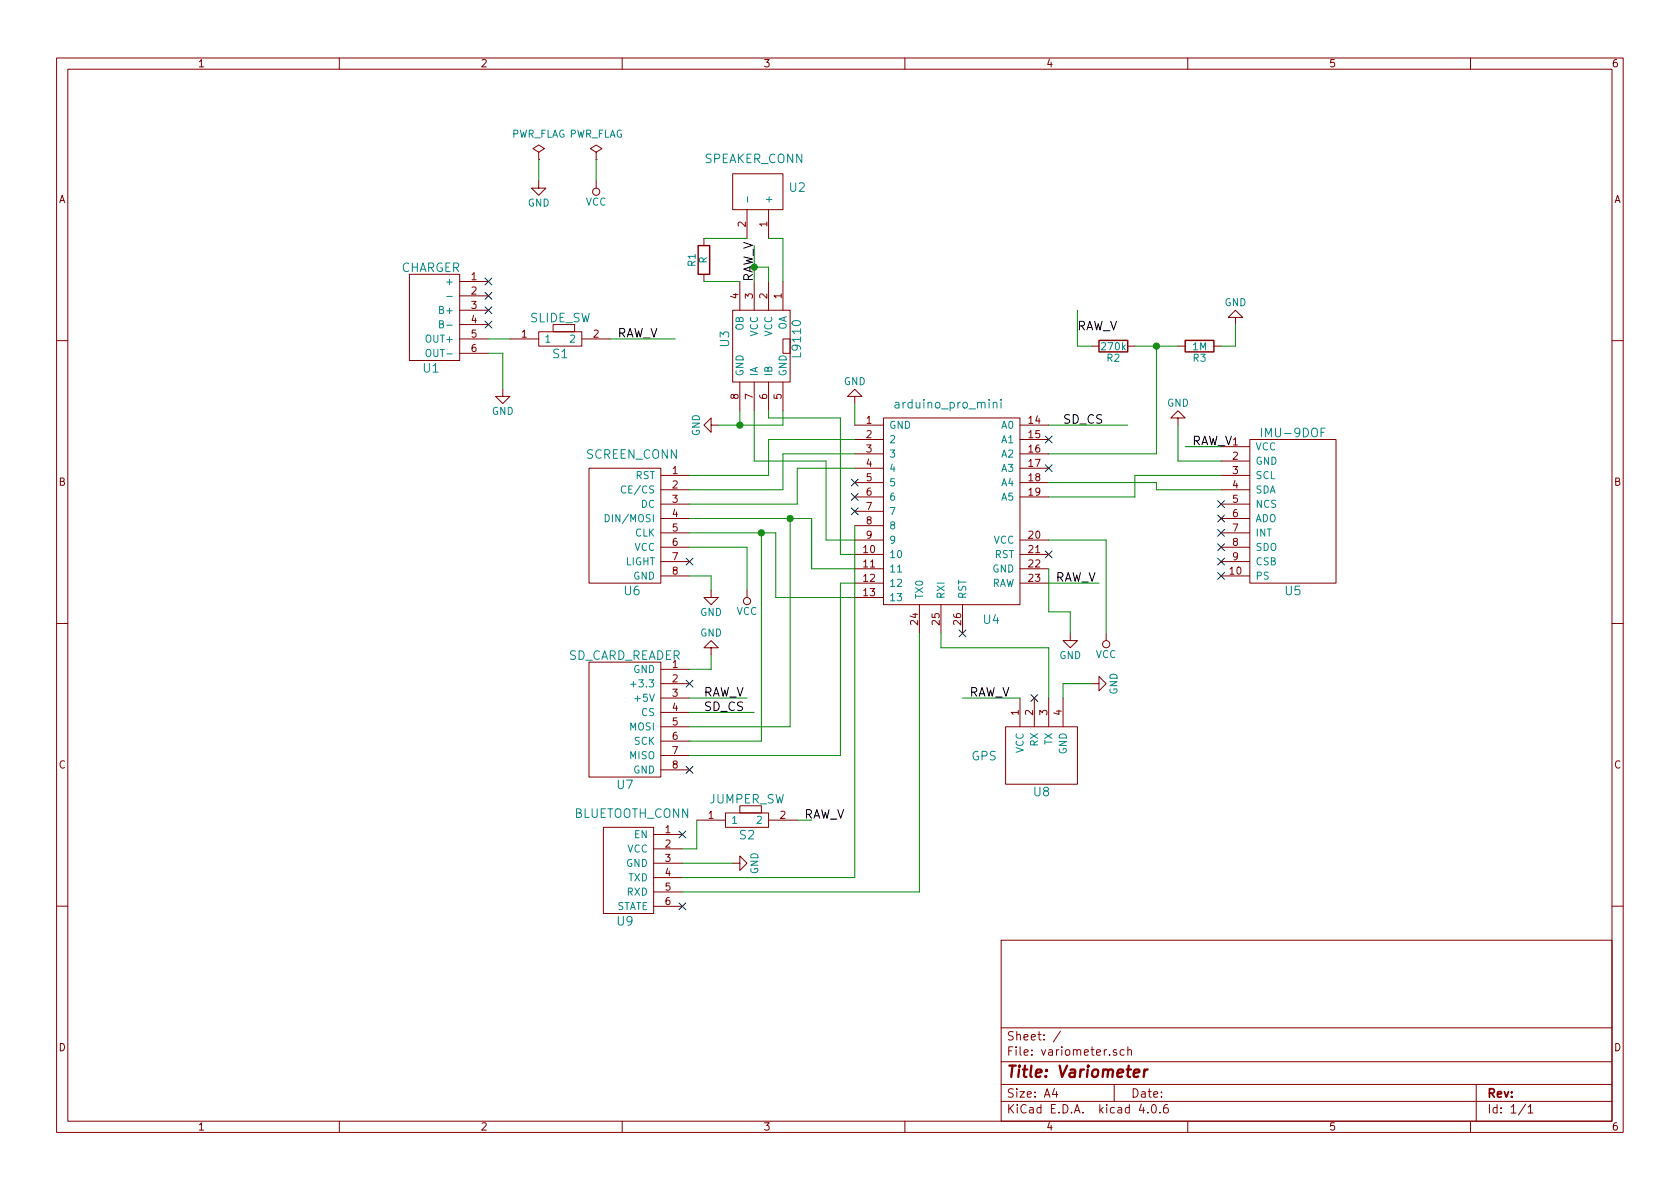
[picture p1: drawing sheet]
<svg xmlns="http://www.w3.org/2000/svg" width="297mm" height="210mm" viewBox="0 0 297 210" stroke-linecap="round" stroke-linejoin="round" font-family="sans-serif">
<g fill="none" stroke="#840000" stroke-width=".18">
<path d="M10 10.3h277v189.9h-277zM12 12.2h273v186.1h-273zM60 10.3v1.9M110 10.3v1.9M160 10.3v1.9M210 10.3v1.9M260 10.3v1.9M95.2 28.2h.1M95.2 26.9l1.1-.6-1.1-.7-1 .7 1 .6v1.3M95.2 32v1.3h1.3l-1.3 1.2-1.2-1.2h1.2M105.4 28.2h.1M105.4 26.9l1-.6-1-.7-1 .7 1 .6v1.3"/>
<path d="M105.4 32v1.3M129.5 30.7h8.9v6.4h-8.9zM132.1 37.1v5.1M135.9 37.1v5.1M72.4 48.5h8.9v15.2h-8.9zM81.3 49.8h5.1M81.3 52.3h5.1M81.3 54.9h5.1M81.3 57.4h5.1M81.3 59.9h5.1M90.2 59.9h5M95.2 58.7h7.7v2.5h-7.7z"/>
<path d="M97.8 57.4h3.8v1.3h-3.8zM102.9 59.9h5M124.5 42.2v1.2M124.5 48.5v1.3M129.5 54.9h10.2v12.7h-10.2zM130.8 49.8v5.1M133.3 49.8v5.1M135.9 49.8v5.1M138.4 59.9h1.3v2.6h-1.3zM138.4 49.8v5.1M218.4 56.1h1.3l-1.3-1.2-1.2 1.2h1.2v1.3M10 60.2h2"/>
<path d="M81.3 62.5h5.1M88.9 68.8v1.3h1.3l-1.3 1.3-1.3-1.3h1.3M125.7 75.2v-1.3l-1.2 1.3 1.2 1.2v-1.2h1.3M130.8 67.6v5M133.3 67.6v5M135.9 67.6v5M138.4 67.6v5M151.1 70.1h1.3l-1.3-1.3-1.2 1.3h1.2v1.3M151.1 75.2h5.1M151.1 77.7h5.1M156.2 73.9h24.1v33h-24.1zM180.3 75.2h5.1"/>
<path d="M180.3 77.7h5.1M193 61.2h1.3M199.4 61.2h1.3M208.3 73.9h1.2l-1.2-1.3-1.3 1.3h1.3v1.3M208.3 61.2h1.2M214.6 61.2h1.3M215.9 79h5.1M221 77.7h15.2v25.4h-15.2zM285 60.2h2M104.1 82.8h12.7v20.3h-12.7zM116.8 84.1h5.1M116.8 86.6h5.1"/>
<path d="M116.8 89.1h5.1M116.8 91.7h5.1M116.8 94.2h5.1M116.8 96.8h5.1M116.8 99.3h5.1M151.1 80.3h5.1M151.1 82.8h5.1M151.1 85.3h5.1M151.1 87.9h5.1M151.1 90.4h5.1M151.1 93h5.1M151.1 95.5h5.1"/>
<path d="M151.1 98h5.1M180.3 80.3h5.1M180.3 82.8h5.1M180.3 85.3h5.1M180.3 87.9h5.1M180.3 95.5h5.1M180.3 98h5.1M215.9 81.5h5.1M215.9 84.1h5.1M215.9 86.6h5.1M215.9 89.1h5.1M215.9 91.7h5.1"/>
<path d="M215.9 94.2h5.1M215.9 96.8h5.1M215.9 99.3h5.1M10 110.3h2M104.1 117.1h12.7v20.3h-12.7zM116.8 101.8h5.1M116.8 118.4h5.1M125.7 114.5h1.3l-1.3-1.2-1.2 1.2h1.2v1.3M125.7 104.4v1.3h1.3l-1.3 1.2-1.2-1.2h1.2M132.1 104.4v1.3M151.1 100.6h5.1M151.1 103.1h5.1"/>
<path d="M151.1 105.7h5.1M162.6 106.9v5.1M166.4 106.9v5.1M170.2 106.9v5.1M180.3 100.6h5.1M180.3 103.1h5.1M189.2 112v1.3h1.3l-1.3 1.2-1.2-1.2h1.2M195.6 112v1.3M215.9 101.8h5.1M285 110.3h2M116.8 120.9h5.1M116.8 123.4h5.1"/>
<path d="M116.8 126h5.1M116.8 128.5h5.1M116.8 131.1h5.1M116.8 133.6h5.1M116.8 136.1h5.1M177.8 128.5h12.7v10.2h-12.7zM180.3 123.4v5.1M182.9 123.4v5.1M185.4 123.4v5.1M188 123.4v5.1M193 120.9h1.3v-1.3l1.3 1.3-1.3 1.3v-1.3M106.7 146.3h8.9v15.2h-8.9z"/>
<path d="M115.6 147.6h5M115.6 150.1h5M115.6 152.6h5M115.6 155.2h5M115.6 157.7h5M123.2 145h5.1M128.3 143.8h7.6v2.5h-7.6zM129.5 152.6h1.3v-1.2l1.3 1.2-1.3 1.3v-1.3M130.8 142.5h3.8v1.3h-3.8zM135.9 145h5.1M10 160.2h2M115.6 160.3h5"/>
<path d="M177 166.3h108v32h-108zM285 160.2h2M60 198.3v1.9M110 198.3v1.9M160 198.3v1.9M177 194.8h108M177 191.8h108M177 187.8h108M177 181.8h108M186.4 192.5l-.3 1h.9M186.8 193v1M187.5 182.3l-1.3 2"/>
<path d="M197 191.8v3M197.4 185.7a.37 .37 0 0 0-.6 .1l.1 .2 .5 .2 .1 .1-.2 .3-.5-.1M198.8 185.7l-.5-.1-.3 .3 .1 .6 .2 .1 .5-.1M199.4 185.7l.2-.1 .4 .1 .1 .9M199.4 185.1v1.5M201.8 195.2l-.4 1.1h1M202.9 196.7v.1M203.8 195.4l.1-.1a.81 .81 0 0 1 .6 .6 .81 .81 0 0 1-.3 .8l-.1 .1a.8 .8 0 0 1-.6-.6 .8 .8 0 0 1 .3-.8zM205.1 196.7v.1M206.4 195.3a.59 .59 0 0 0-.7 .7l.1 .7 .2 .1 .5-.1 .1-.5-.2-.2-.4-.1-.3 .3M210 198.3v1.9M260 198.3v1.9"/>
<path d="M261 191.8v6.5M269.7 195.2l-1.2 2M270.2 195.8l.4-.5v1.5M270.2 196.8h.8"/>
<circle cx="105.4" cy="33.9" r=".63"/>
<circle cx="132.1" cy="106.3" r=".63"/>
<circle cx="195.6" cy="113.9" r=".63"/>
</g>
<path d="M200.5 189.8l.9-.2v-.4h-.8l-.2 1 .3 .2 .5-.1M202.4 189.1l-.2 1.3M202.9 189.1a.54 .54 0 0 0-.6 .4" fill="none" stroke="#840000" stroke-width=".41"/>
<path d="M123.4 43.4h2.1v5.1h-2.1zM194.3 60.2h5.1v2h-5.1zM209.5 60.2h5.1v2h-5.1z" fill="none" stroke="#840000" stroke-width=".25"/>
<g fill="none" stroke="#000084" stroke-width=".18">
<path d="M85.8 56.8l1.2 1.2M85.8 54.2l1.2 1.3M85.8 51.7l1.2 1.2M85.8 49.2l1.2 1.2M87 56.8l-1.2 1.2M87 54.2l-1.2 1.3M87 51.7l-1.2 1.2M87 49.2l-1.2 1.2M184.8 77.1l1.2 1.2M186 77.1l-1.2 1.2M121.3 98.7l1.2 1.2M122.5 98.7l-1.2 1.2"/>
<path d="M150.5 84.7l1.2 1.2M150.5 87.3l1.2 1.2M150.5 89.8l1.2 1.2M151.7 84.7l-1.2 1.2M151.7 87.3l-1.2 1.2M151.7 89.8l-1.2 1.2M184.8 82.2l1.2 1.2M184.8 97.4l1.2 1.2M186 82.2l-1.2 1.2M186 97.4l-1.2 1.2M215.3 88.5l1.2 1.3M215.3 91.1l1.2 1.2"/>
<path d="M215.3 93.6l1.2 1.2M215.3 96.2l1.2 1.2M215.3 98.7l1.2 1.2M216.5 88.5l-1.2 1.3M216.5 91.1l-1.2 1.2M216.5 93.6l-1.2 1.2M216.5 96.2l-1.2 1.2M216.5 98.7l-1.2 1.2M169.6 111.4l1.2 1.2M170.8 111.4l-1.2 1.2M215.3 101.2l1.2 1.3M216.5 101.2l-1.2 1.3"/>
<path d="M121.3 135.5l1.2 1.2M121.3 120.3l1.2 1.2M122.5 135.5l-1.2 1.2M122.5 120.3l-1.2 1.2M182.3 122.8l1.2 1.2M183.5 122.8l-1.2 1.2M120 147l1.3 1.2M120 159.7l1.3 1.2M121.3 147l-1.3 1.2M121.3 159.7l-1.3 1.2"/>
</g>
<path d="M132.2 34.8v1M77.7 57.3l.6-.1v-.4l-.6-.1v1.3h.5l.2-.1v-.3l-.2-.3M79 52.4h1M79 57.5h1M75.4 62l.2-.2h.4a.83 .83 0 0 1-.1 1.3 .44 .44 0 0 1-.6-.5zM175.6 71.3l.1-.1a.36 .36 0 0 1 .6 .2v.8M177 70.6v.2M177 71.1v1.1M107 91a.64 .64 0 0 1 .7 .6 .64 .64 0 0 1-.7 .7zM110.6 86a.5 .5 0 0 0-.6 0 .5 .5 0 0 0-.1 .6l.1 .4a.41 .41 0 0 0 .6 .1M111.5 121h1" fill="none" stroke="#008484" stroke-width=".18"/>
<g fill="none" stroke="#008400" stroke-width=".18">
<path d="M95.2 28.2v3.8M105.4 28.2v3.8M86.4 59.9h3.8M107.9 59.9h11.5M124.5 42.2h7.6M124.5 49.8h6.3M133.3 47.2h2.6v2.6M133.3 43.4v6.4M135.9 42.2h2.5v7.6M190.5 54.9v6.3h2.5M218.4 57.4v3.8h-2.5M86.4 62.5h2.5v6.3"/>
<path d="M130.8 72.6v2.6M133.3 72.6v8.9h12.7v14h5.1M135.9 72.6v1.3h12.7v24.1h2.5M138.4 72.6v2.6h-11.4M151.1 77.7h-15.2v6.4h-14M151.1 71.4v3.8M185.4 75.2h14M200.7 61.2h7.6M204.5 61.2v19.1h-19.1M208.3 75.2v6.3h7.6M209.5 79h6.4M121.9 91.7h21.6v8.9h7.6"/>
<path d="M121.9 94.2h15.3v11.5h13.9M121.9 96.8h10.2v7.6M134.6 94.2v36.9h-12.7M139.7 91.7v36.8h-17.8M151.1 82.8h-10.1v6.3h-19.1M151.1 80.3h-12.7v6.3h-16.5M151.1 93v62.2h-30.5M185.4 95.5h10.2v16.5M185.4 85.3h19.1v1.3h11.4M215.9 84.1h-15.2v3.8h-15.3M121.9 101.8h3.8v2.6M125.7 115.8v2.6h-3.8"/>
<path d="M151.1 103.1h-2.5v30.5h-26.7M162.6 112v45.7h-42M166.4 112v2.5h19v8.9M185.4 100.6v7.6h3.8v3.8M185.4 103.1h8.9M121.9 126h11.4M121.9 123.4h10.2M170.2 123.4h10.1M193 120.9h-5v2.5M120.6 152.6h8.9M123.2 145v5.1h-2.6M141 145h2.5"/>
</g>
<g fill="#008400" stroke="#008400" stroke-width=".25">
<circle cx="130.8" cy="75.2" r=".51"/>
<circle cx="134.6" cy="94.2" r=".51"/>
<circle cx="139.7" cy="91.7" r=".51"/>
<circle cx="204.5" cy="61.2" r=".51"/>
</g>
<text font-size="2.8" fill="#840000" x="178" y="190.5">Title: Variometer</text>
<g font-size="2.1" fill="#008484">
<text x="124.5" y="28.8">SPEAKER_CONN</text>
<text x="139.6" y="33.9">U2</text>
<text x="70.8" y="48.1">CHARGER</text>
<text x="93.6" y="57">SLIDE_SW</text>
<text x="74.9" y="65.9">U1</text>
<text x="97.8" y="63.3">S1</text>
<text x="128.9" y="61.3" transform="rotate(-90 128.9 61.3)">U3</text>
<text x="141.6" y="62.9" transform="rotate(-90 141.6 62.9)">L9110</text>
<text x="158.7" y="72.2">arduino_pro_mini</text>
<text x="223.5" y="77.3">IMU-9DOF</text>
<text x="103.6" y="81.1">SCREEN_CONN</text>
<text x="110.4" y="105.3">U6</text>
<text x="227.3" y="105.3">U5</text>
<text x="173.9" y="110.3">U4</text>
<text x="100.3" y="116.7">SD_CARD_READER</text>
<text x="171.8" y="134.5">GPS</text>
<text x="109.1" y="139.5">U7</text>
<text x="125.4" y="142.1">JUMPER_SW</text>
<text x="182.8" y="140.8">U8</text>
<text x="101.4" y="144.6">BLUETOOTH_CONN</text>
<text x="130.8" y="148.4">S2</text>
<text x="109.1" y="163.7">U9</text>
</g>
<text font-size="2.1" fill="#008400" x="133.1" y="49.8" transform="rotate(-90 133.1 49.8)">RAW_V</text>
<g font-size="2.1">
<text x="109.2" y="59.7">RAW_V</text>
<text x="190.5" y="58.4">RAW_V</text>
<text x="188" y="74.9">SD_CS</text>
<text x="210.8" y="78.7">RAW_V</text>
<text x="186.7" y="102.9">RAW_V</text>
<text x="124.5" y="125.7">SD_CS</text>
<text x="124.5" y="123.2">RAW_V</text>
<text x="171.4" y="123.2">RAW_V</text>
<text x="142.2" y="144.8">RAW_V</text>
</g>
<g font-size="2.1" fill="#840000">
<text x="178" y="184">Sheet: /</text>
<text x="178" y="186.7">File: variometer.sch</text>
<text x="178" y="196.9">KiCad E.D.A. kicad 4.0.6</text>
<text x="178" y="194.1">Size: A4</text>
<text x="200" y="194.1">Date:</text>
<text x="263" y="194.1">Rev:</text>
<text x="263" y="196.9">Id: 1/1</text>
</g>
<g font-size="1.8" fill="#840000">
<text x="35" y="11.9">1</text>
<text x="85" y="11.9">2</text>
<text x="135" y="11.9">3</text>
<text x="185" y="11.9">4</text>
<text x="235" y="11.9">5</text>
<text x="285" y="11.9">6</text>
<text x="10.4" y="35.9">A</text>
<text x="285.4" y="35.9">A</text>
<text x="131.8" y="40.1" transform="rotate(-90 131.8 40.1)">2</text>
<text x="135.6" y="40.1" transform="rotate(-90 135.6 40.1)">1</text>
<text x="83.3" y="49.5">1</text>
<text x="83.3" y="52.1">2</text>
<text x="130.6" y="52.8" transform="rotate(-90 130.6 52.8)">4</text>
<text x="133.1" y="52.8" transform="rotate(-90 133.1 52.8)">3</text>
<text x="135.6" y="52.8" transform="rotate(-90 135.6 52.8)">2</text>
<text x="138.2" y="52.8" transform="rotate(-90 138.2 52.8)">1</text>
<text x="83.3" y="54.6">3</text>
<text x="83.3" y="57.1">4</text>
<text x="83.3" y="59.7">5</text>
<text x="92.2" y="59.7">1</text>
<text x="104.9" y="59.7">2</text>
<text x="83.3" y="62.2">6</text>
<text x="130.6" y="70.6" transform="rotate(-90 130.6 70.6)">8</text>
<text x="133.1" y="70.6" transform="rotate(-90 133.1 70.6)">7</text>
<text x="135.6" y="70.6" transform="rotate(-90 135.6 70.6)">6</text>
<text x="138.2" y="70.6" transform="rotate(-90 138.2 70.6)">5</text>
<text x="153.2" y="74.9">1</text>
<text x="153.2" y="77.5">2</text>
<text x="181.9" y="74.9">14</text>
<text x="181.9" y="77.5">15</text>
<text x="118.9" y="83.8">1</text>
<text x="153.2" y="80">3</text>
<text x="153.2" y="82.5">4</text>
<text x="181.9" y="80">16</text>
<text x="181.9" y="82.5">17</text>
<text x="218" y="78.7">1</text>
<text x="218" y="81.3">2</text>
<text x="218" y="83.8">3</text>
<text x="10.4" y="85.9">B</text>
<text x="118.9" y="86.4">2</text>
<text x="118.9" y="88.9">3</text>
<text x="153.2" y="85.1">5</text>
<text x="153.2" y="87.6">6</text>
<text x="181.9" y="85.1">18</text>
<text x="181.9" y="87.6">19</text>
<text x="218" y="86.4">4</text>
<text x="218" y="88.9">5</text>
<text x="285.4" y="85.9">B</text>
<text x="118.9" y="91.4">4</text>
<text x="118.9" y="94">5</text>
<text x="153.2" y="90.2">7</text>
<text x="153.2" y="92.7">8</text>
<text x="153.2" y="95.2">9</text>
<text x="181.9" y="95.2">20</text>
<text x="218" y="91.4">6</text>
<text x="218" y="94">7</text>
<text x="118.9" y="96.5">6</text>
<text x="118.9" y="99.1">7</text>
<text x="118.9" y="101.6">8</text>
<text x="152.7" y="97.8">10</text>
<text x="152.7" y="100.3">11</text>
<text x="181.9" y="97.8">21</text>
<text x="181.9" y="100.3">22</text>
<text x="217.5" y="101.6">10</text>
<text x="218" y="96.5">8</text>
<text x="218" y="99.1">9</text>
<text x="152.7" y="102.9">12</text>
<text x="152.7" y="105.4">13</text>
<text x="181.9" y="102.9">23</text>
<text x="162.3" y="110.4" transform="rotate(-90 162.3 110.4)">24</text>
<text x="166.1" y="110.4" transform="rotate(-90 166.1 110.4)">25</text>
<text x="169.9" y="110.4" transform="rotate(-90 169.9 110.4)">26</text>
<text x="118.9" y="118.1">1</text>
<text x="118.9" y="120.6">2</text>
<text x="118.9" y="123.2">3</text>
<text x="118.9" y="125.7">4</text>
<text x="118.9" y="128.3">5</text>
<text x="118.9" y="130.8">6</text>
<text x="180.1" y="126.5" transform="rotate(-90 180.1 126.5)">1</text>
<text x="182.6" y="126.5" transform="rotate(-90 182.6 126.5)">2</text>
<text x="185.2" y="126.5" transform="rotate(-90 185.2 126.5)">3</text>
<text x="187.7" y="126.5" transform="rotate(-90 187.7 126.5)">4</text>
<text x="10.4" y="135.9">C</text>
<text x="118.9" y="133.3">7</text>
<text x="118.9" y="135.9">8</text>
<text x="285.4" y="135.9">C</text>
<text x="117.6" y="147.3">1</text>
<text x="117.6" y="149.9">2</text>
<text x="125.2" y="144.8">1</text>
<text x="137.9" y="144.8">2</text>
<text x="117.6" y="152.4">3</text>
<text x="117.6" y="154.9">4</text>
<text x="117.6" y="157.5">5</text>
<text x="117.6" y="160">6</text>
<text x="10.4" y="185.9">D</text>
<text x="285.4" y="185.9">D</text>
<text x="35" y="199.9">1</text>
<text x="85" y="199.9">2</text>
<text x="135" y="199.9">3</text>
<text x="185" y="199.9">4</text>
<text x="235" y="199.9">5</text>
<text x="285" y="199.9">6</text>
</g>
<g font-size="1.8" fill="#008484">
<text x="90.3" y="24.3">PWR_FLAG PWR_FLAG</text>
<text x="93.3" y="36.5">GND</text>
<text x="103.5" y="36.3">VCC</text>
<text x="136.5" y="36.1" transform="rotate(-90 136.5 36.1)">+</text>
<text x="123" y="47.1" transform="rotate(-90 123 47.1)">R1</text>
<text x="125" y="46.6" transform="rotate(-90 125 46.6)">R</text>
<text x="79.2" y="50.4">+</text>
<text x="78" y="55.5">B+</text>
<text x="131.4" y="58.5" transform="rotate(-90 131.4 58.5)">OB</text>
<text x="134" y="59.6" transform="rotate(-90 134 59.6)">VCC</text>
<text x="136.5" y="59.6" transform="rotate(-90 136.5 59.6)">VCC</text>
<text x="139.1" y="58.5" transform="rotate(-90 139.1 58.5)">OA</text>
<text x="216.5" y="54.1">GND</text>
<text x="75.5" y="60.6">OUT+</text>
<text x="75.9" y="63.1">OUT-</text>
<text x="96.3" y="60.6">1</text>
<text x="100.9" y="60.6">2</text>
<text x="194.9" y="61.9">270k</text>
<text x="195.7" y="64">R2</text>
<text x="210.9" y="61.9">1M</text>
<text x="211" y="64">R3</text>
<text x="131.4" y="66.5" transform="rotate(-90 131.4 66.5)">GND</text>
<text x="134" y="66.5" transform="rotate(-90 134 66.5)">IA</text>
<text x="136.5" y="66.5" transform="rotate(-90 136.5 66.5)">IB</text>
<text x="139.1" y="66.5" transform="rotate(-90 139.1 66.5)">GND</text>
<text x="149.2" y="68.1">GND</text>
<text x="206.3" y="71.9">GND</text>
<text x="86.9" y="73.3">GND</text>
<text x="123.7" y="77.1" transform="rotate(-90 123.7 77.1)">GND</text>
<text x="157.2" y="75.8">GND</text>
<text x="177.1" y="75.8">A0</text>
<text x="157.2" y="78.4">2</text>
<text x="157.2" y="80.9">3</text>
<text x="157.2" y="83.4">4</text>
<text x="177.1" y="78.4">A1</text>
<text x="177.1" y="80.9">A2</text>
<text x="177.1" y="83.4">A3</text>
<text x="222" y="79.6">VCC</text>
<text x="222" y="82.2">GND</text>
<text x="110.4" y="87.2">CE/CS</text>
<text x="112.3" y="84.7">RST</text>
<text x="113.3" y="89.8">DC</text>
<text x="157.2" y="86">5</text>
<text x="157.2" y="88.5">6</text>
<text x="177.1" y="86">A4</text>
<text x="177.1" y="88.5">A5</text>
<text x="222" y="84.7">SCL</text>
<text x="222" y="87.2">SDA</text>
<text x="222" y="89.8">NCS</text>
<text x="107.8" y="92.3">DIN/MOSI</text>
<text x="112.2" y="94.9">CLK</text>
<text x="157.2" y="91.1">7</text>
<text x="157.2" y="93.6">8</text>
<text x="222" y="92.3">ADO</text>
<text x="222" y="94.9">INT</text>
<text x="110.5" y="99.9">LIGHT</text>
<text x="112.1" y="97.4">VCC</text>
<text x="157.2" y="96.1">9</text>
<text x="157.2" y="98.7">10</text>
<text x="157.2" y="101.2">11</text>
<text x="175.4" y="101.2">GND</text>
<text x="175.6" y="96.1">VCC</text>
<text x="175.8" y="98.7">RST</text>
<text x="222" y="97.4">SDO</text>
<text x="222" y="99.9">CSB</text>
<text x="111.9" y="102.5">GND</text>
<text x="157.2" y="103.8">12</text>
<text x="157.2" y="106.3">13</text>
<text x="163.2" y="105.9" transform="rotate(-90 163.2 105.9)">TX0</text>
<text x="167" y="105.9" transform="rotate(-90 167 105.9)">RXI</text>
<text x="170.8" y="105.9" transform="rotate(-90 170.8 105.9)">RST</text>
<text x="175.1" y="103.8">RAW</text>
<text x="222" y="102.5">PS</text>
<text x="123.8" y="112.5">GND</text>
<text x="123.8" y="108.9">GND</text>
<text x="130.2" y="108.7">VCC</text>
<text x="111.9" y="119">GND</text>
<text x="187.3" y="116.5">GND</text>
<text x="193.7" y="116.4">VCC</text>
<text x="112.3" y="121.5">+3.3</text>
<text x="112.6" y="124.1">+5V</text>
<text x="197.6" y="122.9" transform="rotate(-90 197.6 122.9)">GND</text>
<text x="111.3" y="129.2">MOSI</text>
<text x="112.1" y="131.7">SCK</text>
<text x="113.4" y="126.6">CS</text>
<text x="183.5" y="132" transform="rotate(-90 183.5 132)">RX</text>
<text x="186.1" y="131.8" transform="rotate(-90 186.1 131.8)">TX</text>
<text x="111.3" y="134.2">MISO</text>
<text x="111.9" y="136.8">GND</text>
<text x="181" y="133.3" transform="rotate(-90 181 133.3)">VCC</text>
<text x="188.6" y="133.5" transform="rotate(-90 188.6 133.5)">GND</text>
<text x="112.1" y="148.2">EN</text>
<text x="129.3" y="145.7">1</text>
<text x="133.9" y="145.7">2</text>
<text x="110.6" y="153.3">GND</text>
<text x="110.8" y="150.7">VCC</text>
<text x="111" y="155.8">TXD</text>
<text x="134.1" y="154.6" transform="rotate(-90 134.1 154.6)">GND</text>
<text x="108.8" y="160.9">STATE</text>
<text x="110.8" y="158.4">RXD</text>
</g>
</svg>
